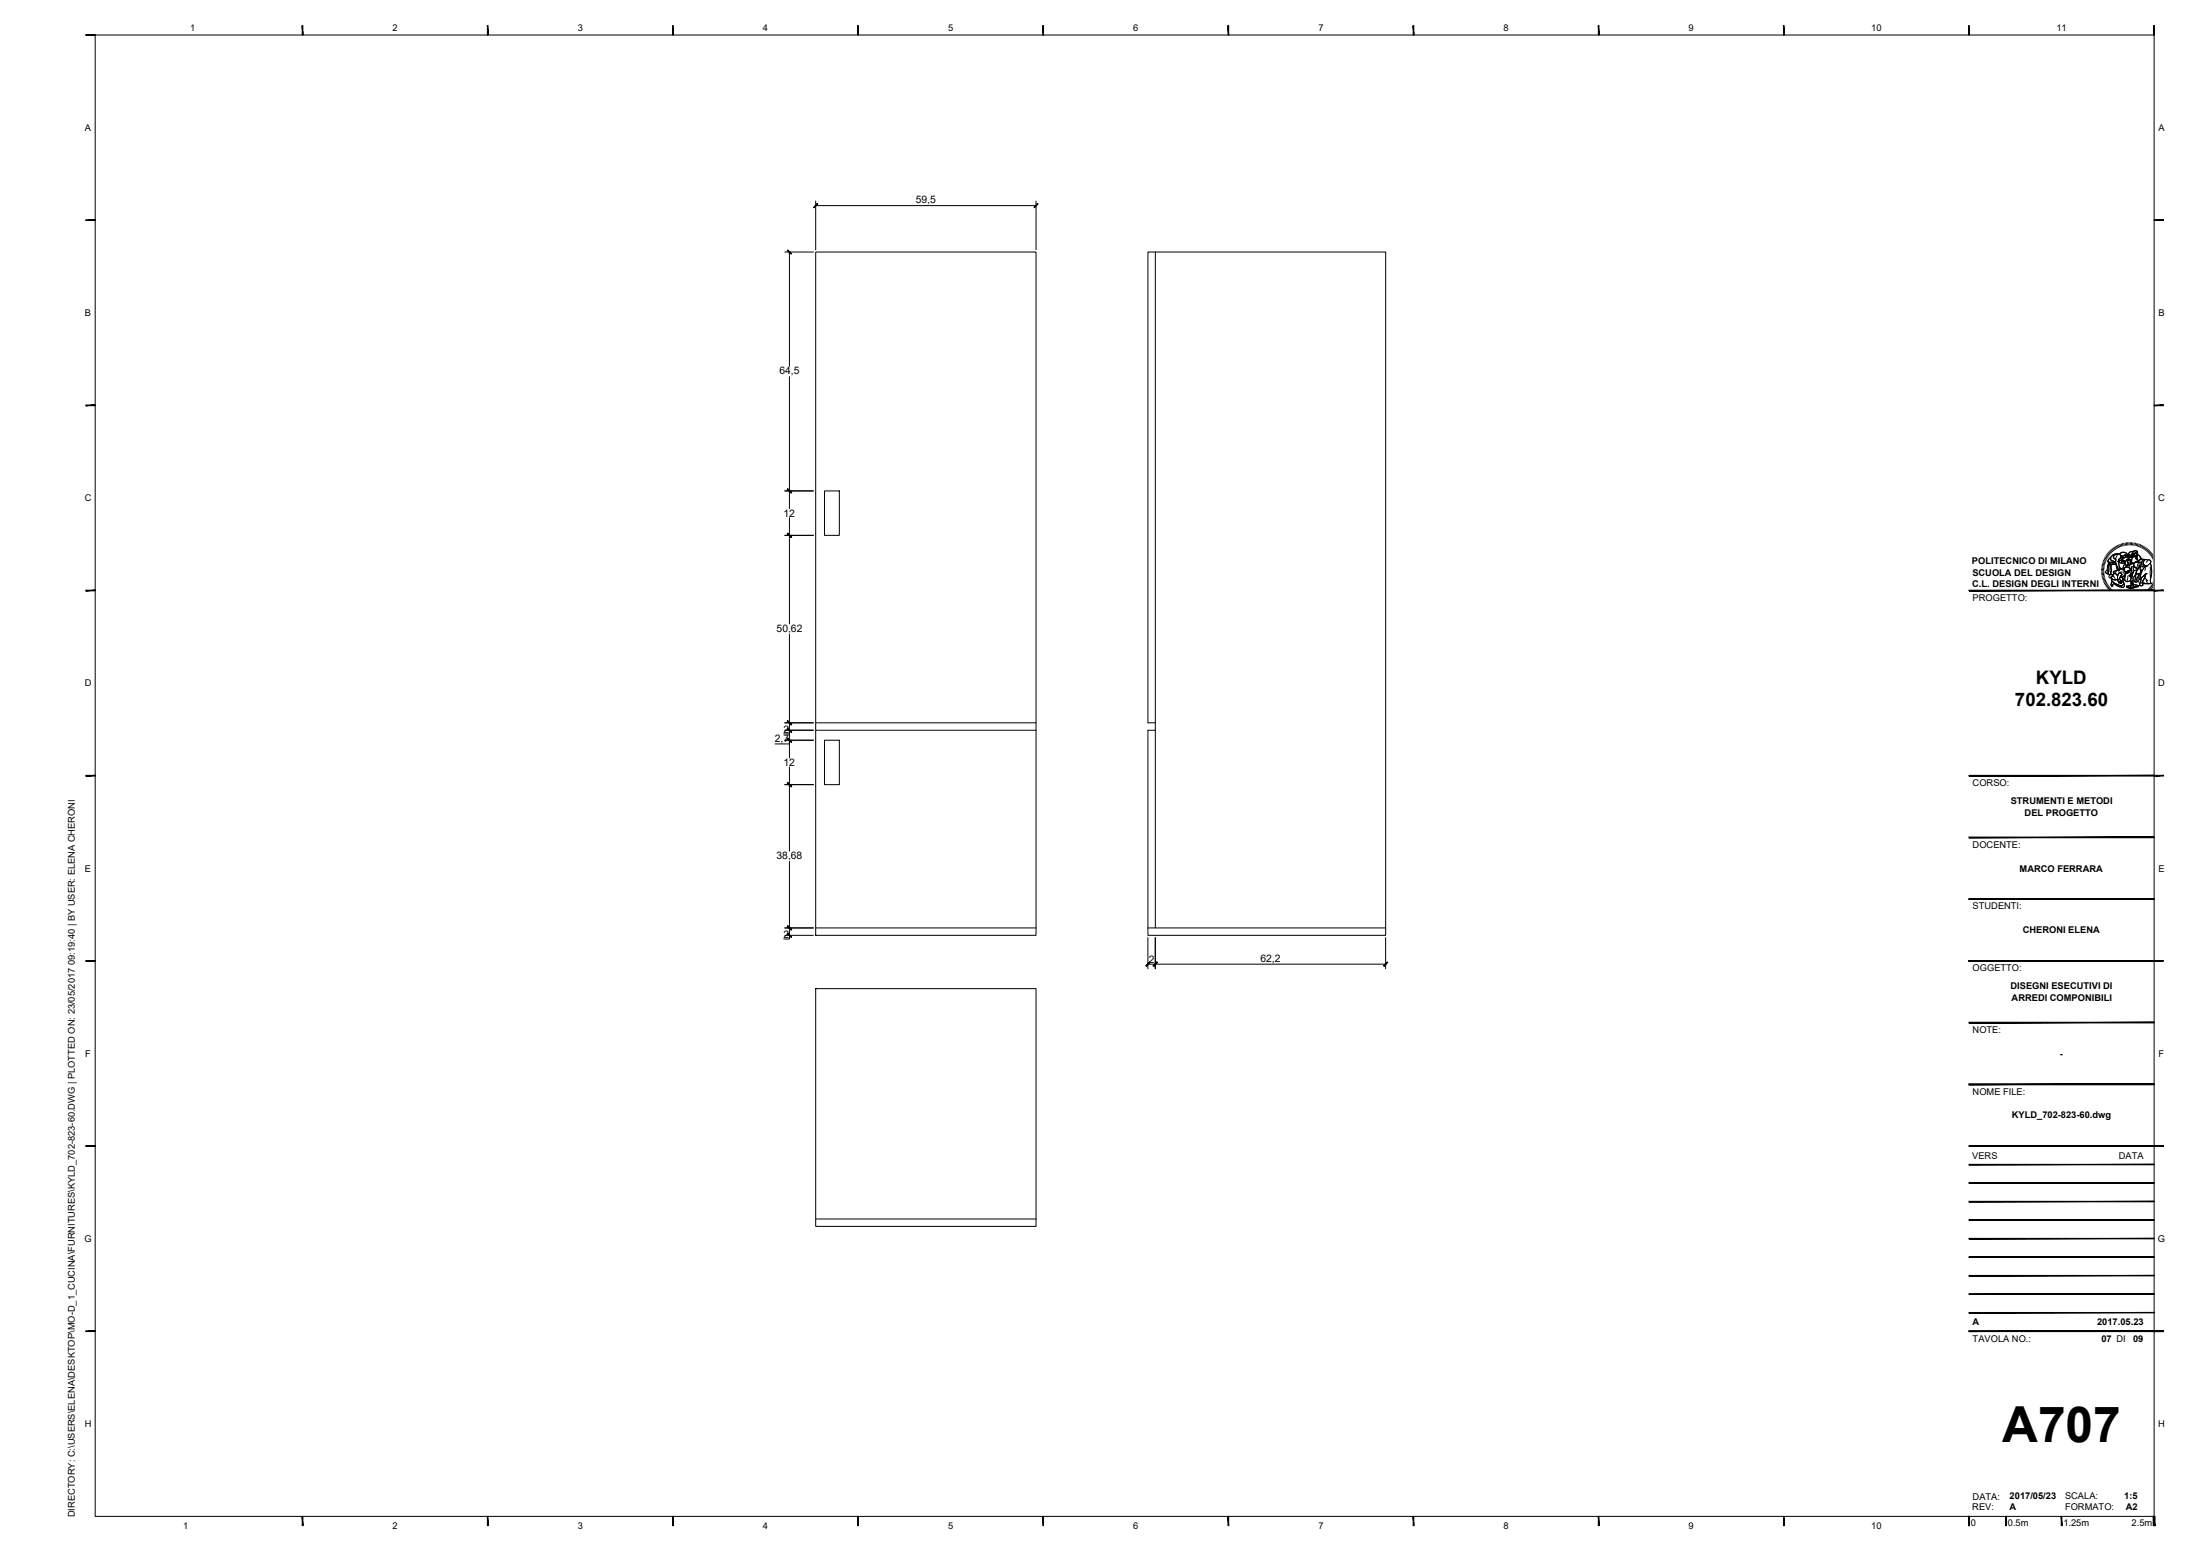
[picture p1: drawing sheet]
<svg xmlns="http://www.w3.org/2000/svg" width="594mm" height="420mm" viewBox="0 0 594 420" stroke-linecap="round" stroke-linejoin="round" font-family="sans-serif">
<!-- layer: A-FURN -->
<path d="M220.3 68.1h59.5v184.5h-59.5zM312 68.1v127.1h-2v-127.1h64.2v184.5h-64.2v-55.4h2v53.4M222.6 132.6h4v12h-4zM220.3 197.2h59.5M220.3 195.2h59.5M222.6 199.9h4v12h-4zM312 195.2v2M220.3 250.6h59.5M310 250.6h64.2M220.3 267h59.5v64.2h-59.5zM220.3 329.2h59.5" fill="none" stroke="#000" stroke-width=".27"/>
<!-- layer: G-ANNO-LOGO -->
<g fill="none" stroke="#000" stroke-width=".27">
<path d="M567.5 154.1h.6M567.5 153.8h.6M567.5 153.4l.7 .1M567.5 153.1l.7 .1M567.6 152.7l.7 .1M567.7 152.4l.6 .1M567.8 152l.6 .2M567.9 151.7l.6 .2M568 151.3l.6 .3M568.1 151l.6 .3M568.1 154.5h-.6M568.2 154.8h-.7"/>
<path d="M568.2 155.1l-.7 .1M568.2 155.4l-.6 .2M568.3 150.7l.6 .3M568.3 155.7l-.6 .2M568.4 156.1l-.7 .1M568.4 150.4l.6 .3M568.5 156.4l-.6 .2M568.6 156.7l-.6 .2M568.6 150.1l.6 .3M568.7 157l-.6 .3M568.8 149.8l.6 .4M568.9 157.3l-.6 .3"/>
<path d="M569 157.6l-.6 .3M569.1 149.5l.5 .4M569.2 157.8l-.6 .4M569.3 149.2l.5 .5M569.4 151.8h.1M569.4 151.8v.4M569.4 158.1l-.6 .4M569.4 152.2v-.4h.6a.84 .84 0 0 0 1.3-.1l.1 .6M569.4 152.2l.1 .1M569.5 148.9l.5 .5M569.5 152.3h1.9M569.5 152.3h.1"/>
<path d="M569.5 152.3l-.3 .1-.2 1.4-.5 .7 .3 .3M569.5 152.3l-.2 .5-.2 1.4-.3 .6 .4 .2M569.6 158.4l-.6 .4M569.7 150.7l.3-.2-.1 .3a.81 .81 0 0 0 1 .8l.3 .1-.1 .2a.74 .74 0 0 1-1.1-.1l-.3 .1a.51 .51 0 0 1-.5-.4 .51 .51 0 0 1 .3-.6zM569.8 148.7l.4 .5M569.8 158.6l-.6 .5M569.8 152.3l-.3 .5v1.4l-.3 .8 .7 .2M569.8 152.3l.4 .1-.2 .4 .1 1.2-.1 1.1-.1 .1a.44 .44 0 0 1-.6-.2 .44 .44 0 0 1 .1-.6l.1-1.4zM570 150.5l-.6 .6a.44 .44 0 0 0-.2 .5 .44 .44 0 0 0 .5 .3h.6a.65 .65 0 0 0 1-.2M570 158.9l-.5 .4M570 155.9a1.19 1.19 0 0 0 1.8 .5M570 155.9h.1"/>
<path d="M570 148.4l.5 .6M570 155.9a1.21 1.21 0 0 0 1.8 .5M570.1 155.2h.1M570.1 150.2l.6-.5 1.3-.1a.99 .99 0 0 0-1.2 1l.5 .3v.8l-.5-.1a.75 .75 0 0 1-.9-.8zM570.2 156.3v.5l.8 .7 1.9 .9M570.2 156.2h.1M570.2 159.1l-.5 .5M570.2 152.4l-.2 .6 .1 2.1M570.3 148.2l.4 .5M570.3 156.9l.8 .6 1.4 .6h.6l.4-.6a.65 .65 0 0 1 0 1 .65 .65 0 0 1-.9 0l-1.3-.6a.44 .44 0 0 0-.5-.3 .44 .44 0 0 0-.3 .5v.2h-.3a.86 .86 0 0 1 0-1.2zM570.3 156.9l-.1 .2a.83 .83 0 0 0 0 1.2l.4-.2-.2-.1a.49 .49 0 0 1 .4-.4 .49 .49 0 0 1 .5 .3l.9 .5a1.25 1.25 0 0 0 1.5-.1l-.2-.8M570.4 159.3l-.4 .5"/>
<path d="M570.5 155.4a.5 .5 0 0 0-.8-.2 .5 .5 0 0 0 .1 .8 .61 .61 0 0 1 .6-.4 .61 .61 0 0 1 .5 .4l.3 .2M570.6 148l.4 .5M570.7 159.5l-.5 .6M570.9 147.8l.3 .6M570.9 150l.9-.4a.75 .75 0 0 1 .9 .6 .75 .75 0 0 1-.5 .9l-.2 .4 .1 .4a1.41 1.41 0 0 0 .6 1.5l.2 .2-.5 .1-.1 .3a.32 .32 0 0 1-.4 0 .32 .32 0 0 1 0-.5l-.6-1.4v-1.2l-.6-.4zM570.9 159.7l-.4 .6M571.1 154.7l.7 .7M571.1 154.8l-.5 .4 .1 .4M571.1 154.8l.8 .6a.58 .58 0 0 1 .4-.8 .58 .58 0 0 1 .7 .6l-.4 .5 .4 .2M571.1 154.8h.1M571.1 154.8l-.5 .4 .1 .5-.7 .2M571.1 154.8l.2 .1a.73 .73 0 0 1 .5 1v.5"/>
<path d="M571.2 147.6l.3 .6M571.2 159.9l-.4 .6M571.2 151.7l-.4-.1a.77 .77 0 0 1-.9-.8l.1-.5 .6-.5 .8-.2a.82 .82 0 0 1 1 .2 .82 .82 0 0 1 0 1 1.01 1.01 0 0 0-.2 1.5 1 1 0 0 0 .7 1.3l-.5 .1M571.4 152.3h.1M571.5 147.4l.3 .6M571.5 152.7l.2 1.3M571.7 149.9l-.3 .7-.1 1.2 .6 1.6a.31 .31 0 0 0-.1 .5 .31 .31 0 0 0 .5 0l.1-.2M571.8 147.3l.3 .6M571.8 156.4h.1M571.8 156.4l.4 .8v.2l.2-.2M571.9 154l-.4 .1a.6 .6 0 0 0-.8 .7h.4M571.9 154h.1"/>
<path d="M571.9 154v-.6l-.5-1.1a1.03 1.03 0 0 0-1.4 .5l.1 2.4M571.9 154l-.4 .1a.6 .6 0 0 0-.8 .7l.2 .1-.4 .5-.4-.2M571.9 154l-.4 .1a.6 .6 0 0 0-.8 .7l.2 .1M572 149.6a.87 .87 0 0 0-.9 .2 .87 .87 0 0 0-.2 1l.4 .1M572.1 147.1l.3 .6M572.2 154.7a.47 .47 0 0 1 .7 .2 .47 .47 0 0 1-.2 .6l-.4 1 .8 .7-.4-.2 .1 .4-.3-.4 .1 .6-.2-.4-.2 .2v-.2l-.4-.6v-1.1zM572.3 151.5h.1M572.3 151.5a.57 .57 0 0 0 .8 .5M572.4 149.7h.1M572.4 149.7l.7-.6 1 .2a.3 .3 0 0 1 .4 .3 .3 .3 0 0 1-.4 .3l-.3-.2-.5 .5-.6-.2M572.4 153.7l-.1 .4-.4-.1M572.4 153.7h.1"/>
<path d="M572.4 157.2h.1M572.4 147l.3 .6M572.5 149.4l.5-.3h.6l.7 .4a.23 .23 0 0 1 .2 .3 .23 .23 0 0 1-.3 .1l-.4-.2-.4 .4-.4 .1-.6-.5zM572.5 157l.2 .6-.3-.4M572.5 157h.1M572.6 155.8l-.3 .7 .8 .6-.4-.1 .1 .4-.3-.4 .2 .6-.3-.4-.2 .2v-.2l-.4-.8-.9 .2-.7-.4M572.6 155.8h.1M572.6 155.8l.4 .1 .3 1a.79 .79 0 0 1 .1 .9 .79 .79 0 0 1-.9 .3l-1.7-.8-.6-.5v-.6M572.6 155.8l-.3 .7 .8 .7-.4-.2 .1 .5-.3-.5M572.6 155.8l.1-.3a.44 .44 0 0 0 0-.8 .44 .44 0 0 0-.7 .3l-.2 1.4M572.6 155.7l.4 .2M572.8 146.9l.2 .6"/>
<path d="M572.9 153.6l-.5 .1M572.9 153.6h.1M572.9 153.6l.6 .2M573 151.5h.8l-.2 .1a.37 .37 0 0 1-.2 .5 .37 .37 0 0 1-.5-.2zM573 155.9h.1M573 155.9l.3 1a.8 .8 0 0 1 .1 .9 .8 .8 0 0 1-.9 .3M573 151.2l-.7 .3a.6 .6 0 0 0 .8 .5l-.2-.4 .4-.2M573 151.2h.1M573 151.2l.3 .2M573 151.2l-1 .4M573.1 150.9l.1-.4-.6 .2-.6 .9 1-.4M573.1 150.9h.1"/>
<path d="M573.1 150.9l-.1 .3M573.1 154.4l-.8 .2M573.1 146.8l.2 .6M573.2 150.6h.1M573.2 150.6l-.4 .5M573.3 151.4h.1M573.3 154.1l.7 .5M573.4 151.5h.1M573.4 151.5l-.2 .1M573.4 154.6l.3 .5-.1 .4M573.5 151.4h.1M573.5 151.4l.3 .1-.2 .1a.33 .33 0 0 1-.2 .5 .33 .33 0 0 1-.4-.3 .33 .33 0 0 1 .4-.3"/>
<path d="M573.5 151.4l-.1 .1M573.5 153.5l.6-.4h.6l.5 .4a.32 .32 0 0 1 .1 .5 .32 .32 0 0 1-.4 0l-.3 .2a.5 .5 0 0 1-.6 .3 .5 .5 0 0 1-.4-.5zM573.5 153.8h.1M573.5 153.8l.5 1.1M573.5 153.8l.5 .9M573.5 146.7l.1 .6M573.5 156.4l.8 .7M573.6 155.5h.1M573.6 155.5l-.6 .4M573.7 150.5v.1M573.8 150.1l.2 .1M573.8 155.8v.9"/>
<path d="M573.8 152.4a1.25 1.25 0 0 0-.5 1.3M573.8 146.6l.1 .7M573.8 150.1v.1M573.9 150.5l-.3 .2-.4-.2-.6 .2M573.9 150.5h.1M573.9 154.4l1.2-.4-.2 .5-.4 .3-.5-.2zM573.9 155.2l-.3 1-.4 .4M574 154.7l-.1 .6-.3 .2M574 154.7h.1M574 154.7l-.2 1.1-.3 .6 .3 .4a.87 .87 0 0 0 1.4 0l.2 .1M574 154.9h.1M574 154.9l-.1 .4-.3 .2"/>
<path d="M574.1 154.6h-.1M574.2 150.3l.8-.2a.29 .29 0 0 1 .2 .5 .29 .29 0 0 1-.5 0zM574.2 146.6l.1 .6M574.2 149.9l-.3-.2-.6 .5-.6-.2-.1 .7M574.2 149.9h.1M574.2 150l-.2 .5-.4 .2-.4-.2-.6 .2M574.2 149.9l-.3 .6M574.2 151.2l.5-.3 .4 .1 .5 1a.22 .22 0 0 1-.1 .3 .22 .22 0 0 1-.3-.1 .22 .22 0 0 1 .2-.3l-.2-.7a.44 .44 0 0 0-.7-.1 .44 .44 0 0 0 .1 .7l.1 .4a.43 .43 0 0 1-.7 .4 .43 .43 0 0 1 0-.7zM574.3 158.3l2-.4 1.1 .2-2 .6zM574.3 158.3l1.1 .4v.3l-1.1-.4zM574.3 158.3h.1M574.5 151.1l.5-.1 .4 .7a.63 .63 0 0 1-.1 .7 .63 .63 0 0 1-.7 .2z"/>
<path d="M574.5 146.5l.1 .7M574.6 150.1l.1-.2a.52 .52 0 0 1 .8 .4l-.3 .1M574.6 150.1l.4 .1M574.6 150.1h.1M574.6 150.1l.1-.2a.53 .53 0 0 1 .8 .4l-.3 .1M574.6 155.5l-.3 1.6 1-.2M574.6 154.6h.1M574.7 154.2l.1 .1M574.7 154.5l.1 .1M574.8 154.3h-.1M574.8 151.3h.1M574.9 151.3l-.2 .1"/>
<path d="M574.9 146.5v.7M575 150.2l-.5-.1-.3 .2 .2 .1a.36 .36 0 0 0 .5 .2 .36 .36 0 0 0 .3-.4l-.2-.1v.2M575 150.2h.1M575 150.2v-.1l.2 .3M575 152.6v.7M575.1 154.1l-.2 .5a.51 .51 0 0 1-.8-.1M575.1 151.1l.2 .3-.1 .1M575.2 153.6l-.1-.2-.4-.3a.9 .9 0 0 0-1.2 .6v.1M575.2 153.6h.1M575.2 153.6l.2 .2-.1 .2M575.2 150.4h.1M575.2 151.3a.43 .43 0 0 0-.7-.2 .43 .43 0 0 0 .1 .7 .5 .5 0 0 1-.1 .8 .5 .5 0 0 1-.7-.4l.4-1 .7-.3 .6 .5 .1 .8-.2 .2-.2-.4"/>
<path d="M575.3 146.5l-.1 .7M575.3 154h.1M575.3 154h-.3l-1.1 .4M575.3 151.6l-.2 .1M575.3 151.4a.43 .43 0 0 1 0 .7 .43 .43 0 0 1-.6-.1l-.1-.1M575.3 152.3l-.3 .3h-.4M575.4 156.9h.1M575.4 158.8h.1M575.4 158.7l2.1-.6-.1 .3-2 .6zM575.4 158.7v.3M575.4 158l.9-.1 1.1 .2-2 .6-1.1-.4v.3l1.1 .4 2-.6v-.3M575.4 158h.1"/>
<path d="M575.4 158l-1.1 .3M575.5 151.5l.1 .4M575.5 151.5h.1M575.5 150.3a.91 .91 0 0 1 0 1.2M575.5 150.3h.1M575.5 150.3a.99 .99 0 0 1 0 1.2M575.5 154.8h.1M575.5 154.8l-.2 .6h-.4l.3 .3 .3-.1v.4l.1-.3M575.5 155.5l-.1 .4 .2-.2M575.5 154.8l-.2 .6h-.4l.3 .3 .3-.1M575.5 157.5h.1M575.5 149.9l.2 .4"/>
<path d="M575.6 146.5v.7M575.6 155.7h.1M575.6 155.7l-.2 1.2M575.7 155.2l-.2 .3v-.3M575.7 152.9l-.2 1.4M575.7 152.1l.4 .2M575.7 157l.2-.1 .2 1-.3-.5-.4 .6zM575.7 157l.2-.1 .2 1.3-.3-.8-.4 1zM575.8 154.1l-.4 .3v.5M575.9 154.7h.1M575.9 154.7l-.4 .1M575.9 154.7l-.3 1"/>
<path d="M575.9 153l-.4 .8M576 146.6l-.1 .6M576 149l-.3 .7 .1 .8 .2-.1 .1-.5a.67 .67 0 0 1 .7-.7l.3 .5-.3 .5v.7l.1-.2M576 149h.1M576 149h-.5a.62 .62 0 0 0-.6 .7l.4 .3 .2 .3M576 149l-.3 .7 .1 .8 .2-.1v-.4M576 149l-.3 .7 .1 .8 .2-.1 .1-.5a.61 .61 0 0 1 .8-.6l.2 .4-.4 1.1 .1 .1 .1-.2M576 149h-.5a.61 .61 0 0 0-.6 .7M576 150h.1M576 150a.42 .42 0 0 0 .3 .3 .42 .42 0 0 0 .5-.1v.7l.1-.2M576.1 150l.2 .3 .5-.1M576.2 152.1l.1-.1a1.52 1.52 0 0 1 1.9 0 1.33 1.33 0 0 1-1.4 1.5l-.6-.7z"/>
<path d="M576.2 149.5l.6-.3 .3 .5-.3 .5a.4 .4 0 0 1-.4 .1 .4 .4 0 0 1-.3-.3zM576.2 149.7l.2 .1M576.2 154l.9-.1-.7 1.6a1.53 1.53 0 0 0-.5 1.5h-.2l-.2 .5-.2-1zM576.2 154.1l-.9 2.5 .2 .9M576.3 146.6l-.1 .7M576.3 150.2h.1M576.3 153.1a.62 .62 0 0 0-.1 .9h.8M576.3 149.8h.1M576.3 153.1l-.1-1-.6-.2v.3l-.5 .4h-1.1l-.2-.2-.5 .8v.5l.2 .1 .5-.7h.6l.5 .3 .3 .4-.5 .4v.3l-.4 .3-.6-.4M576.3 153.1h.1M576.3 153.1a.65 .65 0 0 0-.1 1l-.3 .6M576.4 150.1h.1"/>
<path d="M576.4 157h.1M576.7 146.7l-.2 .6M576.7 155.2h.1M576.7 149.9l.2 .1M576.8 155l.7-.1-.5 1.4 .2 .7-.3 .2-.5-.2zM576.8 149.9l-.1 .1M576.9 148.8l-.5-.1-.4 .3M576.9 148.8h.1M576.9 148.8l.4 .5-.4 1.4M576.9 150.7h.1M576.9 150.7l.3-1 .6 .4 .3 .7M576.9 150.7l.1 .2a.49 .49 0 0 0 .3 .4 .49 .49 0 0 0 .5-.1l.6-.2-.3-.2"/>
<path d="M576.9 150.7l.4 .7-.3 .2M576.9 150.7l.4 .7M577 154h.1M577 153.2h.1M577 146.7l-.1 .7M577 151.6l1.2 .4M577 151.6h.1M577 151.6l-.8 .5M577.1 153.9l-.7 1.6a1.53 1.53 0 0 0-.5 1.5M577.2 153.1l-.3 .1M577.2 153.4l-.1 .1M577.2 149.7l.7 .5 .2 .6"/>
<path d="M577.4 146.8l-.2 .7M577.5 154.9h.1M577.5 154.9a.73 .73 0 0 0-.7 .3 .73 .73 0 0 0-.1 .8l-.3 1M577.5 154.9l-.5 1.5a.44 .44 0 0 1-.1 .8l-.5-.2M577.6 153.3l-.6 .7M577.7 146.9l-.2 .7M577.8 152.8l-.1 .4M577.8 151.8l.3 .1 .2 .3M577.8 153l.2 .1-.1 .7a.71 .71 0 0 1-.2 1.1l-1 .1 .4-1.1zM577.8 150.6l.6 .4M577.8 156.4h.1M577.9 154.9h-.4"/>
<path d="M577.9 156.3l-.1 .2 .3 .2M578 147.1l-.2 .6M578 153.1v1.2l-.2 1a1.85 1.85 0 0 0-.2 2l.3 .2M578.1 150.8h.1M578.2 152h.1M578.2 152a1.04 1.04 0 0 1 .7-.9 1.04 1.04 0 0 1 1 .1 .55 .55 0 0 1 .8 .2 .55 .55 0 0 1-.2 .8l-.3 .3a1.09 1.09 0 0 1-1.9-.3M578.3 152.2l-.5 .6a.69 .69 0 0 1-.5 .7 .69 .69 0 0 1-.7-.3 .75 .75 0 0 1-.1-1.2l.5-.2a.33 .33 0 0 1 .5 .2 .33 .33 0 0 1-.2 .4v.2a.24 .24 0 0 0 .2 .3 .24 .24 0 0 0 .3-.2l.1-.3-.1-.6-.7-.2-.8 .4-.1 .6M578.3 153.8l.1 .5M578.4 151h.1M578.4 147.2l-.3 .6M578.5 157.6h.1M578.5 153h.1"/>
<path d="M578.5 153l-.6 .1M578.7 147.4l-.3 .6M578.8 153h-.3M578.8 157.2l.6 .4M578.9 151.1a2.41 2.41 0 0 0-1.9 .5M578.9 151.1h.1M578.9 151.1l-.7 .9M579 147.5l-.3 .6M579 151a2.39 2.39 0 0 0-2 .6M579.2 159.9l.3 .5M579.2 156l.8 .9M579.2 153a6.5 6.5 0 0 0-1.4 3.4"/>
<path d="M579.3 151.1a.91 .91 0 0 0-.6 1 .91 .91 0 0 0 1 .7M579.3 147.7l-.4 .6M579.3 155h.1M579.3 155l-1.5 1.4M579.3 155l-1.1 1-.3 1.5a.44 .44 0 0 0 .1 .7 .44 .44 0 0 0 .6-.2l-.1-.4M579.3 155l-.2 1-.6 1.2v.4M579.3 155l-.5 1.6a1.24 1.24 0 0 0-.2 1.4l-.1 .1a.45 .45 0 0 1-.7 0 .45 .45 0 0 1 .1-.7l.3-1.4M579.4 159.7l.4 .5M579.4 153l-.2 1M579.6 156.4l.2 .9 .4 .3M579.6 147.9l-.4 .6M579.7 159.5l.4 .5"/>
<path d="M579.7 152.8a1.01 1.01 0 0 0-1.1 1l-.8 2.6M579.7 152.8h.1M579.7 152.8a.86 .86 0 0 1-.9-.8 .86 .86 0 0 1 .9-.9l.1 .1a.64 .64 0 0 1 .7 0 .64 .64 0 0 1 .2 .7l.2 1.2a7.8 7.8 0 0 1-.2 3.6l.3 .9h-2a.45 .45 0 0 1-.6-.3 .45 .45 0 0 1 .3-.6l.6-1.7M579.8 154.9l-.5 .1M579.8 151.5l-.2 .3M579.9 148.2l-.4 .5M579.9 159.2l.5 .5M580.1 148.4l-.4 .5M580.1 159l.5 .5M580.4 158.8l.5 .4M580.4 148.6l-.5 .5M580.6 158.5l.5 .4"/>
<path d="M580.6 153.1l.1 3.4M580.7 148.9l-.5 .4M580.7 152a9.8 9.8 0 0 1 0 5l.3 .6-2.5-.1M580.8 158.3l.5 .4M580.9 149.1l-.5 .5M581 158l.5 .4M581.1 149.4l-.5 .4M581.1 157.7l.6 .4M581.3 157.4l.6 .3M581.3 149.7l-.5 .4M581.4 157.1l.6 .3M581.6 150l-.6 .4"/>
<path d="M581.6 156.8l.6 .3M581.7 156.5l.6 .3M581.7 150.3l-.6 .3M581.8 156.2l.6 .2M581.9 155.9l.6 .2M581.9 150.6l-.6 .3M582 155.6l.6 .1M582 155.3l.7 .1M582 155h.7M582.1 150.9l-.6 .3M582.1 154.6l.7 .1M582.1 154.4h.7"/>
<path d="M582.2 151.3l-.6 .2M582.3 151.6l-.6 .2M582.5 151.9l-.7 .2M582.5 152.3l-.6 .1M582.6 152.6l-.6 .2M582.7 153l-.7 .1M582.7 153.3l-.6 .1M582.8 153.7h-.7M582.8 154l-.7 .1M571.5 160.1l-.4 .6M571.8 160.3l-.4 .6M572 160.4l-.2 .6"/>
<path d="M572.3 160.6l-.2 .6M572.6 160.7l-.2 .6M572.9 160.8l-.2 .6M573.3 160.9l-.2 .6M573.6 161l-.2 .6M573.9 161l-.1 .7M574.2 161.1l-.1 .6M574.5 161.1v.7M574.9 161.1l-.1 .7M575.2 161.1v.7M575.5 161.1l.1 .7M575.8 161.1l.1 .7"/>
<path d="M576.2 161.1l.1 .6M576.5 161l.1 .7M576.8 160.9l.2 .7M577.1 160.8l.2 .7M577.4 160.7l.2 .7M577.7 160.6l.3 .7M578 160.5l.3 .6M578.3 160.4l.3 .6M578.6 160.2l.3 .6M578.9 160l.4 .6"/>
</g>
<!-- layer: G-ANNO-TTLB -->
<g fill="#fff" stroke="#fff" stroke-width=".27">
<path d="M556.7 159.5l30.7 4.3-5.7-4.3zM556.7 159.5l30.7 4.3h-30.7z"/>
<path d="M581.7 144.9h5.7l-5.7 14.6zM587.4 144.9l-5.7 14.6 5.7 4.3z"/>
</g>
<path d="M556.7 159.5h25v-14.6h5.7v18.9h-30.7z" fill="none" stroke="#fff" stroke-width=".27"/>
<g fill="#000" stroke="#000" stroke-width=".27">
<path d="M23.2 9.5h2.5v-.1zM23.2 9.4h2.5l-2.5 .1z"/>
<path d="M81.6 7l.2 2.5v-2.5zM81.6 7l.2 2.5h-.2z"/>
<path d="M131.6 7l.2 2.5v-2.5zM131.6 7l.2 2.5h-.2z"/>
<path d="M181.6 7l.2 2.5v-2.5zM181.6 7l.2 2.5h-.2z"/>
<path d="M231.6 7l.2 2.5v-2.5zM231.6 7l.2 2.5h-.2z"/>
<path d="M281.6 7l.2 2.5v-2.5zM281.6 7l.2 2.5h-.2z"/>
<path d="M331.6 7l.2 2.5v-2.5zM331.6 7l.2 2.5h-.2z"/>
<path d="M381.6 7l.2 2.5v-2.5zM381.6 7l.2 2.5h-.2z"/>
<path d="M431.6 7l.2 2.5v-2.5zM431.6 7l.2 2.5h-.2z"/>
<path d="M481.6 7l.2 2.5v-2.5zM481.6 7l.2 2.5h-.2z"/>
<path d="M531.6 7l.2 2.5v-2.5zM531.6 7l.2 2.5h-.2z"/>
<path d="M581.6 7l.2 2.5v-2.5zM581.6 7l.2 2.5h-.2z"/>
<path d="M23.2 59.5h2.5v-.1zM23.2 59.4h2.5l-2.5 .1z"/>
<path d="M581.7 59.5h2.5v-.1zM581.7 59.4h2.5l-2.5 .1z"/>
<path d="M23.2 109.6h2.5v-.2zM23.2 109.4h2.5l-2.5 .2z"/>
<path d="M581.7 109.6h2.5v-.2zM581.7 109.4h2.5l-2.5 .2z"/>
<path d="M23.2 159.5h2.5v-.1zM23.2 159.4h2.5l-2.5 .1z"/>
<path d="M531.7 159.5h50v-.1zM531.7 159.4h50l-50 .1z"/>
<path d="M581.7 159.5h2.5v-.1zM581.7 159.4h2.5l-2.5 .1z"/>
<path d="M23.2 209.6h2.5v-.2zM23.2 209.4h2.5l-2.5 .2z"/>
<path d="M531.7 209.6h50v-.2zM531.7 209.4h50l-50 .2z"/>
<path d="M581.7 209.6h2.5v-.2zM581.7 209.4h2.5l-2.5 .2z"/>
<path d="M531.7 226.2h50v-.2zM531.7 226h50l-50 .2z"/>
<path d="M23.2 259.5h2.5v-.1zM23.2 259.4h2.5l-2.5 .1z"/>
<path d="M531.7 242.7v.2l50-.2zM531.7 242.9l50-.2v.2z"/>
<path d="M531.7 259.4v.1l50-.1zM531.7 259.5l50-.1v.1z"/>
<path d="M531.7 259.4v.1l50-.1zM531.7 259.5l50-.1v.1z"/>
<path d="M531.7 259.4v.1l50-.1zM531.7 259.5l50-.1v.1z"/>
<path d="M531.7 259.4v.1l50-.1zM531.7 259.5l50-.1v.1z"/>
<path d="M531.7 242.9h50v-.2zM531.7 242.7h50l-50 .2z"/>
<path d="M581.7 259.5h2.5v-.1zM581.7 259.4h2.5l-2.5 .1z"/>
<path d="M531.7 276v.2l50-.2zM531.7 276.2l50-.2v.2z"/>
<path d="M531.7 292.7v.2l50-.2zM531.7 292.9l50-.2v.2z"/>
<path d="M531.7 292.7v.2l50-.2zM531.7 292.9l50-.2v.2z"/>
<path d="M23.2 309.5h2.5v-.1zM23.2 309.4h2.5l-2.5 .1z"/>
<path d="M531.7 319.4h50zM531.7 319.5l50-.1z"/>
<path d="M531.7 314.4h50zM531.7 314.5l50-.1z"/>
<path d="M531.7 309.4v.1l50-.1zM531.7 309.5l50-.1v.1z"/>
<path d="M581.7 309.5h2.5v-.1zM581.7 309.4h2.5l-2.5 .1z"/>
<path d="M581.7 309.5h2.5v-.1zM581.7 309.4h2.5l-2.5 .1z"/>
<path d="M531.7 339.4h50zM531.7 339.5l50-.1z"/>
<path d="M531.7 334.4h50zM531.7 334.5l50-.1z"/>
<path d="M531.7 329.4h50zM531.7 329.5l50-.1z"/>
<path d="M531.7 324.4h50zM531.7 324.5l50-.1z"/>
<path d="M23.2 359.6h2.5v-.2zM23.2 359.4h2.5l-2.5 .2z"/>
<path d="M531.7 359.4v.2l50-.2zM531.7 359.6l50-.2v.2z"/>
<path d="M531.7 359.4v.2l50-.2zM531.7 359.6l50-.2v.2z"/>
<path d="M531.7 354.4h50zM531.7 354.5l50-.1z"/>
<path d="M531.7 349.4h50zM531.7 349.5l50-.1z"/>
<path d="M531.7 344.4h50zM531.7 344.5l50-.1z"/>
<path d="M581.7 359.6h2.5v-.2zM581.7 359.4h2.5l-2.5 .2z"/>
<path d="M581.7 359.6h2.5v-.2zM581.7 359.4h2.5l-2.5 .2z"/>
<path d="M581.7 359.6h2.5v-.2zM581.7 359.4h2.5l-2.5 .2z"/>
<path d="M581.7 359.6h2.5v-.2zM581.7 359.4h2.5l-2.5 .2z"/>
<path d="M81.6 409.5l.2 2.5v-2.5zM81.6 409.5l.2 2.5h-.2z"/>
<path d="M131.6 409.5l.2 2.5v-2.5zM131.6 409.5l.2 2.5h-.2z"/>
<path d="M181.6 409.5l.2 2.5v-2.5zM181.6 409.5l.2 2.5h-.2z"/>
<path d="M231.6 409.5l.2 2.5v-2.5zM231.6 409.5l.2 2.5h-.2z"/>
<path d="M281.6 409.5l.2 2.5v-2.5zM281.6 409.5l.2 2.5h-.2z"/>
<path d="M331.6 409.5l.2 2.5v-2.5zM331.6 409.5l.2 2.5h-.2z"/>
<path d="M381.6 409.5l.2 2.5v-2.5zM381.6 409.5l.2 2.5h-.2z"/>
<path d="M431.6 409.5l.2 2.5v-2.5zM431.6 409.5l.2 2.5h-.2z"/>
<path d="M481.6 409.5l.2 2.5v-2.5zM481.6 409.5l.2 2.5h-.2z"/>
<path d="M531.6 409.5v2.5h.2zM531.6 409.5h.2v2.5z"/>
<path d="M531.6 409.5l.2 2.5v-2.5zM531.6 409.5l.2 2.5h-.2z"/>
<path d="M541.6 409.5l.2 2.5v-2.5zM541.6 409.5l.2 2.5h-.2z"/>
<path d="M556.6 409.5l.2 2.5v-2.5zM556.6 409.5l.2 2.5h-.2z"/>
<path d="M581.6 409.5l.2 2.5v-2.5zM581.6 409.5l.2 2.5h-.2z"/>
<path d="M581.4 409.5l.5 2.5v-2.5zM581.4 409.5l.5 2.5h-.5z"/>
</g>
<path d="M25.7 9.5h556v400h-556z" fill="none" stroke="#000" stroke-width=".27"/>
<!-- layer: 0 -->
<g fill="none" stroke="#000" stroke-width=".27">
<path d="M220.3 54.3v13.1M220.3 55.5h59.5M279.8 54.3v13.1M211.9 68.1h7.7M213.2 68.1v30.8M213.2 101.7v35.7M211.9 132.6h7.7M213.2 139.8v28.7M211.9 144.6h7.7M213.2 171.3v26.9h-1.5M211.9 195.2h7.7M211.9 197.2h7.7"/>
<path d="M211.9 199.9h7.7M213.2 197.2v3.7h-3.9M213.2 199.9v4.8M211.9 211.9h7.7M213.2 207.1v22.7M213.2 232.6v21h-1.5M211.9 250.6h7.7M211.9 252.6h7.7M310 253.2v8.4M312 253.2v8.4M374.2 253.2v8.4M310 260.3h64.2"/>
</g>
<g fill="#000" stroke="#000" stroke-width=".27">
<path d="M220.7 55l-.9 1.1 1-1zM219.7 56l1-1-.9 1.1z"/>
<path d="M279.2 56l.1 .1 .9-1.1zM280.2 55l.1 .1-1 1z"/>
<path d="M212.6 67.6l1 1 .1-.1zM212.7 67.5l1 1-1.1-.9z"/>
<path d="M212.7 132l-.1 .1 1.1 .9zM212.6 132.1l1.1 .9-.1 .1z"/>
<path d="M212.6 132.1l1 1 .1-.1zM212.6 132.1l.1-.1 1 1z"/>
<path d="M212.7 144l-.1 .1 1.1 .9zM212.6 144.1l1.1 .9-.1 .1z"/>
<path d="M212.6 144.1l1 1 .1-.1zM212.6 144.1l.1-.1 1 1z"/>
<path d="M212.7 194.6l-.1 .1 1.1 .9zM212.6 194.7l1.1 .9-.1 .1z"/>
<path d="M212.7 196.6l-.1 .1 1.1 .9zM212.6 196.7l1.1 .9-.1 .1z"/>
<path d="M212.7 199.3l-.1 .1 1.1 .9zM212.6 199.4l1.1 .9-.1 .1z"/>
<path d="M212.6 194.7l1 1 .1-.1zM212.7 194.6l1 1-1.1-.9z"/>
<path d="M212.6 196.7l1 1 .1-.1zM212.6 196.7l.1-.1 1 1z"/>
<path d="M212.7 211.3l-.1 .1 1.1 .9zM212.6 211.4l1.1 .9-.1 .1z"/>
<path d="M212.6 199.4l1 1 .1-.1zM212.6 199.4l.1-.1 1 1z"/>
<path d="M212.6 211.4l1 1 .1-.1zM212.6 211.4l.1-.1 1 1z"/>
<path d="M212.7 250l-.1 .1 1.1 .9zM212.6 250.1l1.1 .9-.1 .1z"/>
<path d="M212.7 252l-.1 .1 1.1 .9zM212.6 252.1l1.1 .9-.1 .1z"/>
<path d="M212.6 250.1l1 1 .1-.1zM212.7 250l1 1-1.1-.9z"/>
<path d="M310.4 259.8l-.9 1.1 1-1zM309.4 260.8l1-1-.9 1.1z"/>
<path d="M312.4 259.8l-.9 1.1 1-1zM311.4 260.8l1-1-.9 1.1z"/>
<path d="M311.4 260.8l.1 .1 .9-1.1zM312.4 259.8l.1 .1-1 1z"/>
<path d="M373.6 260.8l.1 .1 .9-1.1zM374.6 259.8l.1 .1-1 1z"/>
</g>
<text font-size="13.4" x="540.7" y="389.3">A707</text>
<g font-size="5">
<text x="549.8" y="184.6">KYLD</text>
<text x="544.1" y="190.6">702.823.60</text>
</g>
<g font-size="2.8">
<text x="247.3" y="54.9">59,5</text>
<text x="210.5" y="101.1">64,5</text>
<text x="211.5" y="139.6">12</text>
<text x="209.7" y="170.7">50,62</text>
<text x="211.6" y="198">2</text>
<text x="209.2" y="200.3">2,7</text>
<text x="211.5" y="206.9">12</text>
<text x="209.7" y="232">38,68</text>
<text x="211.6" y="253.4">2</text>
<text x="310.2" y="260.1">2</text>
<text x="340.4" y="259.8">62,2</text>
</g>
<g font-size="2.5">
<text x="51.3" y="8.3">1</text>
<text x="106" y="8.3">2</text>
<text x="156" y="8.3">3</text>
<text x="206" y="8.3">4</text>
<text x="256" y="8.3">5</text>
<text x="306" y="8.3">6</text>
<text x="356" y="8.3">7</text>
<text x="406" y="8.3">8</text>
<text x="456" y="8.3">9</text>
<text x="505.3" y="8.3">10</text>
<text x="555.3" y="8.3">11</text>
<text x="23" y="35.4">A</text>
<text x="582.8" y="35.4">A</text>
<text x="23" y="85.4">B</text>
<text x="582.8" y="85.4">B</text>
<text x="22.9" y="135.4">C</text>
<text x="582.8" y="135.4">C</text>
<text x="532.5" y="152.4">POLITECNICO DI MILANO</text>
<text x="532.6" y="155.4">SCUOLA DEL DESIGN</text>
<text x="532.6" y="158.4">C.L. DESIGN DEGLI INTERNI</text>
<text x="532.7" y="162.2">PROGETTO:</text>
<text x="22.9" y="185.4">D</text>
<text x="582.8" y="185.4">D</text>
<text x="532.7" y="212.2">CORSO:</text>
<text x="543" y="217.2">STRUMENTI E METODI</text>
<text x="546.7" y="220.2">DEL PROGETTO</text>
<text x="532.7" y="228.9">DOCENTE:</text>
<text x="23" y="235.4">E</text>
<text x="545.4" y="235.4">MARCO FERRARA</text>
<text x="582.8" y="235.4">E</text>
<text x="532.7" y="245.6">STUDENTI:</text>
<text x="546.2" y="252">CHERONI ELENA</text>
<text x="532.7" y="262.2">OGGETTO:</text>
<text x="542.9" y="267.2">DISEGNI ESECUTIVI DI</text>
<text x="543.2" y="270.2">ARREDI COMPONIBILI</text>
<text x="532.7" y="278.9">NOTE:</text>
<text x="23" y="285.4">F</text>
<text x="556.2" y="285.4">-</text>
<text x="582.9" y="285.4">F</text>
<text x="532.7" y="295.6">NOME FILE:</text>
<text x="543.3" y="301.8">KYLD_702-823-60.dwg</text>
<text x="532.6" y="312.9">VERS</text>
<text x="572.2" y="312.9">DATA</text>
<text x="22.8" y="335.4">G</text>
<text x="582.7" y="335.4">G</text>
<text x="532.7" y="357.9">A</text>
<text x="566.3" y="357.9">2017.05.23</text>
<text x="532.7" y="362.4">TAVOLA NO.:</text>
<text x="567.5" y="362.4">07 DI</text>
<text x="576" y="362.4">09</text>
<text x="22.9" y="385.4">H</text>
<text x="582.8" y="385.4">H</text>
<text x="532.6" y="407.8">REV:</text>
<text x="532.7" y="404.9">DATA:</text>
<text x="542.7" y="407.9">A</text>
<text x="542.7" y="404.8">2017/05/23</text>
<text x="557.6" y="404.9">SCALA:</text>
<text x="557.6" y="407.9">FORMATO:</text>
<text x="573.6" y="404.8">1:5</text>
<text x="574.1" y="407.9">A2</text>
<text x="20.2" y="409.7" transform="rotate(-90 20.2 409.7)">DIRECTORY: C:\USERS\ELENA\DESKTOP\MO-D_1_CUCINA\FURNITURES\KYLD_702-823-60.DWG | PLOTTED ON: 23/05/2017 09:19:40 | BY USER: ELENA CHERONI</text>
<text x="49.5" y="412.8">1</text>
<text x="106" y="412.8">2</text>
<text x="156" y="412.8">3</text>
<text x="206" y="412.8">4</text>
<text x="256" y="412.8">5</text>
<text x="306" y="412.8">6</text>
<text x="356" y="412.8">7</text>
<text x="406" y="412.8">8</text>
<text x="456" y="412.8">9</text>
<text x="505.3" y="412.8">10</text>
<text x="532.2" y="412">0</text>
<text x="542.2" y="412">0.5m</text>
<text x="557.2" y="412">1.25m</text>
<text x="575.6" y="412">2.5m</text>
</g>
</svg>
